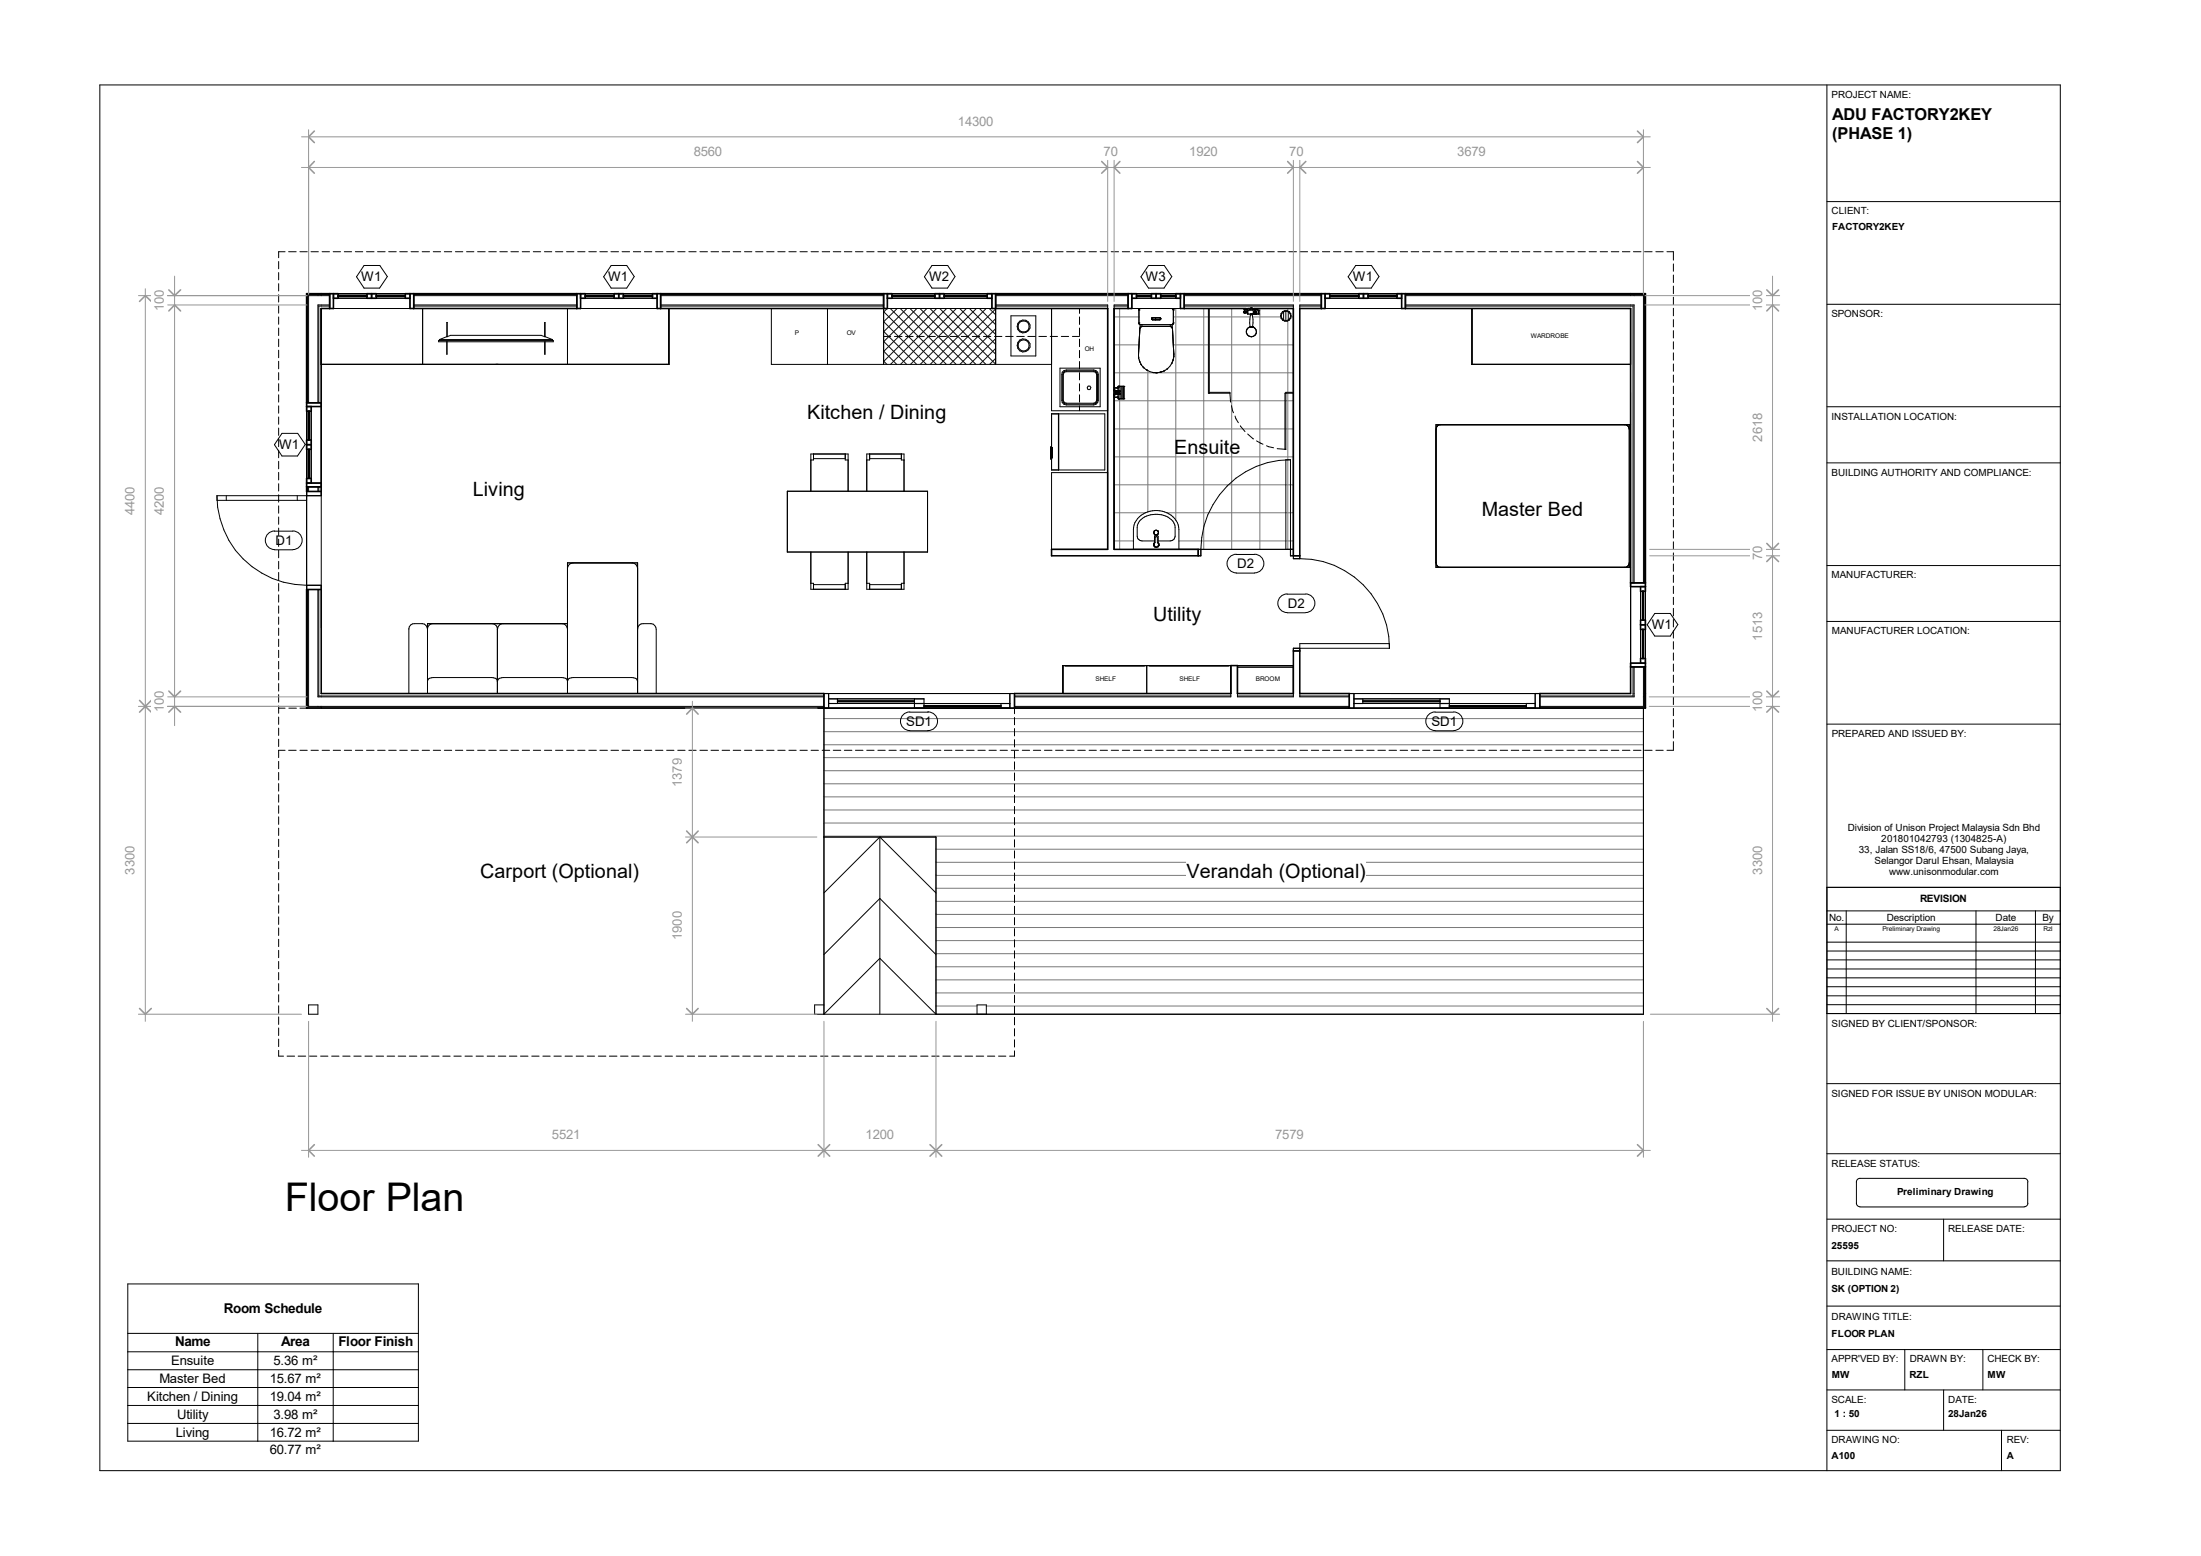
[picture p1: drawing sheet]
<svg xmlns="http://www.w3.org/2000/svg" width="420mm" height="297mm" viewBox="0 0 420 297" stroke-linecap="round" stroke-linejoin="round" font-family="sans-serif">
<g fill="none" stroke="#787878" stroke-width=".19">
<path d="M213.7 58.9v14.8M224.4 58.9v40.4M229.7 58.9v46M235 58.9v46M240.4 58.9v46M245.7 58.9v.5M212.6 60.5h4.7M212.6 65.8h4.7M212.6 71.2h18M212.6 76.5h32.6M213.7 76.1v28.8M219 70.7v27"/>
<path d="M223.9 60.5h6.7M223.9 65.8h6.7M230.8 60.5h7.7M230.8 65.8h16M230.8 71.2h16M239 60.5h5.4M245.4 76.5h1.4M245.7 61.2v13.7M245.7 75.1v29.8M246.3 60.5h.5M212.6 81.9h32.6M212.6 87.2h34.2"/>
<path d="M212.6 92.5h34.2M212.6 97.9h6M222.7 97.9h24.1M245.4 81.9h1.4M212.6 103.3h3.7M225 103.3h21.8M157.2 137.2h156.4M157.2 139.7h156.4M157.2 142.2h156.4M157.2 144.6h156.4M157.2 147.1h156.4M157.2 149.6h156.4"/>
<path d="M157.2 152.1h156.4M157.2 154.6h156.4M157.2 157.1h156.4M157.2 159.6h156.4M178.6 162.1h135M178.6 164.6h135M178.6 167.1h135M178.6 169.5h135M178.6 172h135M178.6 174.5h135M178.6 177h135M178.6 179.5h135"/>
<path d="M178.6 182h135M178.6 184.5h135M178.6 187h135M178.6 189.5h135M178.6 192h7.8M188.2 192h125.4"/>
</g>
<g fill="none" stroke="#0d0d0d" stroke-width=".19">
<path d="M168.6 59.5l10.1 10.1M169.3 58.9l-.7 .7M169.9 58.9l10.7 10.7M171.2 58.9l-2.6 2.5M171.8 58.9l10.7 10.7M173.1 58.9l-4.5 4.4M173.7 58.9l10.7 10.7M175 58.9l-6.4 6.3M175.6 58.9l10.6 10.7M176.9 58.9l-8.3 8.2M177.5 58.9l10.6 10.7M178.7 58.9l-10.1 10.1"/>
<path d="M179.3 58.9l10.7 10.6M180.6 58.9l-10.7 10.7M181.2 58.9l8.8 8.7M182.5 58.9l-10.7 10.7M183.1 58.9l6.9 6.8M184.4 58.9l-10.7 10.7M185 58.9l5 4.9M186.3 58.9l-10.7 10.7M186.9 58.9l3.1 3.1M188.2 58.9l-10.7 10.7M188.8 58.9l1.2 1.2M190 59l-10.6 10.6"/>
<path d="M168.6 68.9l.6 .7M168.6 67l2.5 2.6M168.6 65.2l4.4 4.4M168.6 63.2l6.3 6.4M168.6 61.4l8.2 8.2M190 60.8l-8.7 8.8M190 62.7l-6.8 6.9M190 64.6l-5 5M190 66.5l-3.1 3.1M190 68.4l-1.2 1.2"/>
</g>
<g fill="none" stroke="#000" stroke-width=".3">
<path d="M62.9 56v2.9M63.6 56.9h.9v-.9h-6v22.5h.9v-.9M63.6 56v2.9h-2.3v18.7h-2.8M64.5 56.6h5.5M64.5 56.4h5.5M70 56h1.8v.9h-1.8zM70.9 56v.9M71.8 56.6h5.5M71.8 56.4h5.5M78.2 56.9h-.9v-.9h34.4v.9h-.9M78.2 56v2.9h32.6v-2.9M79 56v2.9"/>
<path d="M110.1 56v2.9M111.7 56.6h5.5M111.7 56.4h5.5M117.2 56h1.8v.9h-1.8zM118.1 56v.9M119 56.6h5.5M119 56.4h5.5M125.4 56.9h-.9v-.9h45.7v.9h-.9M125.4 56v2.9h43.9v-2.9M126.1 56v2.9M168.6 56v2.9M170.2 56.6h8.2"/>
<path d="M170.2 56.4h8.2M178.4 56h1.8v.9h-1.8zM179.3 56v.9M180.2 56.6h8.2M180.2 56.4h8.2M189.3 56.9h-.9v-.9h28.5v.9h-.9M189.3 56v2.9h22.1v45.9M190 56v2.9M215.3 56v2.9M216 56v2.9h-3.4v46h16v1.2h-27.9v-1.2h10.7M216.9 56.6h2.8M216.9 56.4h2.8"/>
<path d="M219.7 56h1.8v.9h-1.8zM220.6 56v.9M221.5 56.6h2.9M221.5 56.4h2.9M225.3 56.9h-.9v-.9h29.3v.9h-.8M225.3 56v2.9h12.5M226 56v2.9M238.1 58.9h.3M252.1 56v2.9M252.9 56v2.9h-4.9v47.2h-1.2v-47.2h-7.6M253.7 56.6h5.6M253.7 56.4h5.6"/>
<path d="M259.3 56h1.8v.9h-1.8zM260.2 56v.9M261.1 56.6h5.5M261.1 56.4h5.5M267.5 56.9h-.9v-.9h47.4v56.9h-.9v-.9M267.5 56v2.9h43.6v53.1h2.9M268.2 56v2.9M58.5 76.9h2.8M58.8 78.5v5.5M59.1 78.5v5.5M58.5 84h.9v1.8h-.9zM58.5 92.2h2.8v1.6h-2.8v-2.5h.9v.9"/>
<path d="M58.5 92.9h2.8M58.5 84.9h.9M58.8 85.8v5.5M59.1 85.8v5.5M58.5 112.5h2.8v19.9h95.9v2.8h-98.7zM311.1 111.3h2.9M313.1 118.4h.9v1.7h-.9zM313.1 119.3h.9M313.4 112.9v5.5M313.6 112.9v5.5M193.6 132.4h41.3v-5.4h1.2v5.4h10.7v-8.2h1.2v8.2h9.5v2.8h-63.9zM311.1 127.3h2.9"/>
<path d="M313.1 126.6v-.9h.9v9.5h-20.2v-2.8h17.3v-5.8h2.9M313.4 120.1v5.6M313.6 120.1v5.6"/>
</g>
<g fill="none" stroke="#000" stroke-width=".19">
<path d="M53.2 49.9v1.4M53.2 52v1.4M53.2 54.1v1.4M53.2 56.3v1.4M53.2 58.4v1.4M54.4 48h-1.2v1.2M55.1 48h1.4M57.2 48h1.4M59.4 48h1.3M61.5 48h1.4M62.9 56.2h-4.2v20.7M62.9 58.4h-2.1v18.5"/>
<path d="M62.9 58.2h-2.2v18.7M62.9 56.4h-4v20.5M62.9 56h16.1M63.6 48h1.4M63.6 58.9v-2h14.6v2M64.5 56.4h5.5M64.5 56.6h5.5M65.7 48h1.4M67.8 48h1.4M69.9 48h1.5M71.8 56.4h5.5M71.8 56.6h5.5"/>
<path d="M72.1 48h1.4M74.2 48h1.4M76.3 48h1.4M78.4 48h1.4M79 56.2h31.1M79 58.4h31.1M79 58.2h31.1M79 56.4h31.1M80.6 48h1.4M80.6 58.9v10.7M82.7 48h1.4M84.8 48h1.4"/>
<path d="M86.9 48h1.4M89 48h1.4M91.1 48h1.5M93.3 48h1.4M95.4 48h1.4M97.5 48h1.4M99.7 48h1.3M101.8 48h1.4M103.9 48h1.4M106 48h1.4M108.1 48h1.4M108.3 58.9v10.7"/>
<path d="M110.1 56h16M110.2 48h1.4M110.8 58.9v-2h14.6v2M111.7 56.4h5.5M111.7 56.6h5.5M112.4 48h1.4M114.5 48h1.4M116.6 48h1.4M118.7 48h1.4M119 56.4h5.5M119 56.6h5.5M120.9 48h1.4"/>
<path d="M123 48h1.4M125.1 48h1.4M126.1 56.2h42.5M126.1 58.4h42.5M126.1 58.2h42.5M126.1 56.4h42.5M127.2 48h1.4M129.3 48h1.4M131.4 48h1.4M132.9 58.9h78.5M133.6 48h1.4M135.7 48h1.4"/>
<path d="M137.8 48h1.4M139.9 48h1.5M142.1 48h1.4M144.2 48h1.4M146.3 48h1.4M147.2 58.9v10.7h53.5M148.4 48h1.4M150.5 48h1.4M152.7 48h1.4M154.8 48h1.4M156.9 48h1.4M157.9 58.9v10.7"/>
<path d="M159 48h1.4M161.1 48h1.5M163.2 48h1.5M165.4 48h1.4M167.5 48h1.4M168.6 56h21.4M168.6 58.9v10.7M169.3 58.9v-2h20v2M169.6 48h1.4M170.2 56.4h8.2M170.2 56.6h8.2M171.7 48h1.4"/>
<path d="M173.9 48h1.4M176 48h1.4M178.1 48h1.4M180.2 56.4h8.2M180.2 56.6h8.2M180.2 48h1.5M182.3 48h1.5M184.4 48h1.5M186.6 48h1.4M188.7 48h1.4M190 56.2h25.3M190 58.4h21.4"/>
<path d="M190 58.2h21.4v20.2h-10.7v-19.5M190 56.4h25.3M190 58.9v10.7M190.8 48h1.4M193 48h1.4M195.1 48h1.4M197.2 48h1.4M199.3 48h1.4M201.4 48h1.5M203.5 48h1.5M205.7 48h1.4M206 58.9v.9"/>
<path d="M207.8 48h1.4M209.9 48h1.4M212 48h1.4M212.6 58.4h2.7M214.2 48h1.4M215.3 58.2h-2.7v46.6M215.3 56h10.7M215.3 58.9h30.8M216 58.9v-2h9.3v2M216.3 48h1.4M216.9 56v.4h2.8v-.4M216.9 56.9v-.3h2.8v.3"/>
<path d="M217.3 59.2h.1M217.4 59.1v2.7M217.4 59.1h-.1M217.4 59v.1M217.5 58.9l-.1 .1M217.5 58.9h.1M217.5 58.9v.1M217.6 58.9h-.1M217.6 58.9h.1M218.4 48h1.4M220.5 48h1.5M221.5 56v.4h2.9v-.4"/>
<path d="M221.5 56.9v-.3h2.9v.3M222.6 48h1.5M223.6 58.9h.1M223.6 58.9l.2 .1M223.7 58.9h.1M223.7 58.9l.1 .1M223.8 59h.1M223.9 59.1h.1M223.9 59l-.1 2.8M223.9 59v.1M223.9 59.2h.1M224.7 48h1.5"/>
<path d="M226 56.2h26.1M226 58.4h20.8M226 58.2h20.8v46.7h-30.5v-3.8a4.1 4.1 0 0 1 4.6-3.6 4 4 0 0 1 4.1 3.6v3.8M226 56.4h26.1M226.9 48h1.4M229 48h1.4M230.6 58.9v16.2h4.1M230.8 58.9v16.2M231.1 48h1.4M233.3 48h1.4M235.4 48h1.4M237.3 58.9h.1"/>
<path d="M237.3 58.9l.1 .1M237.4 59.4h.2M237.4 59.4l-.1 .2 .1 .1M237.4 59h.1M237.4 59.4h.1M237.4 59.7h.1M237.4 59h.6M237.4 59.7h.7M237.4 59v.4M237.5 48h1.4M237.6 59.6h.1M237.6 59.4v.2"/>
<path d="M237.7 59.7h.1M237.8 59.6h.1M237.8 59.4h.3M237.9 59.6h.1M237.9 59.4v.2M238 59v.4h-.6M238 59h.1M238.1 59.9h.1M238.1 59.2h.1M238.1 59.9h.6M238.1 59.2h1M238.1 59.2v.7"/>
<path d="M238.1 58.9l-.1 .1M238.4 58.9l.1 .1M238.5 59h.1M238.5 59h1.4M238.5 59v.2M238.5 58.9l.3-.2 .3 .2M238.5 59.9v.1M238.5 60l.1 .1M238.6 59.9v.2M238.7 59.9h.1M238.7 59.9l-.1 .1M238.8 59.9h.1"/>
<path d="M238.9 59.9h1.3M238.9 59.9l.1 .2M239 58.9h.1M239 58.9l.1 .1M239 59.9v.1M239 60v.1M239.1 59h.1M239.1 59v.2M239.1 59l.1 .9M239.2 59.9h.1M239.3 59.6l.3 .2 .1-.3-.3-.1-.1 .1v.2M239.5 59.8h.1"/>
<path d="M239.5 59.9h.1M239.6 59.4h.1M239.6 59.8h-.1M239.6 48h1.4M239.7 59.4v.1M239.7 59.6v.1M239.8 59.9h.1M239.9 59l-.1 .9M239.9 59.2h.3M239.9 59h.1M240 58.9l-.1 .1M240.2 59.2h.1"/>
<path d="M240.2 59.9h.1M240.2 59.2v.7M241.7 48h1.5M243.8 48h1.5M244.5 59.9l-.2 .4 .2 .4M244.5 59.9h-.1M244.7 59.5l-.2 .4M244.7 59.5l.5-.2 .8 .2M244.7 59.5h.1M244.9 59.5v1.6M244.9 59.5a.89 .89 0 0 0 0 1.6M245.4 59.4v1.8"/>
<path d="M245.4 59.4l.4 .1M245.4 59.4l-.5 .1M245.8 59.5v1.6M245.8 59.5a.89 .89 0 0 1 0 1.6M246 59.5h.1M246 48h1.4M246 59.5l.3 .4M246.3 59.9v.8M246.3 59.9h.1M248 58.4h4.1M248.1 48h1.4M250.2 48h1.4"/>
<path d="M252.1 58.2h-4.1v.7h20.2M252.1 56h16.1M252.3 48h1.4M252.9 58.9v-2h14.6v2M253.7 56.4h5.6M253.7 56.6h5.6M254.5 48h1.4M256.6 48h1.4M258.7 48h1.4M260.8 48h1.4M261.1 56.4h5.5M261.1 56.6h5.5"/>
<path d="M262.9 48h1.5M265 48h1.5M267.2 48h1.4M268.2 56.2h45.6v55.1M268.2 58.4h43.4v52.9M268.2 58.2h43.6v53.1M268.2 56.4h45.4v54.9M269.3 48h1.4M271.4 48h1.4M273.6 48h1.4M275.7 48h1.4M277.8 48h1.4"/>
<path d="M279.9 48h1.4M280.9 58.9h30.2v10.7h-30.2zM282 48h1.4M284.1 48h1.5M286.3 48h1.4M288.4 48h1.4M290.5 48h1.4M292.7 48h1.3M294.8 48h1.4M296.9 48h1.4M299 48h1.4M301.1 48h1.4"/>
<path d="M303.2 48h1.4M305.4 48h1.3M307.5 48h1.4M309.6 48h1.4M311.7 48h1.4M313.8 48h1.5M316 48h1.4M318.1 48h1.2v1.7M319.3 50.4v1.4M319.3 52.5v1.4M319.3 54.6v1.4M319.3 56.7v1.5"/>
<path d="M319.3 58.8v1.5M53.2 60.5v1.4M53.2 62.6v1.5M53.2 64.7v1.5M53.2 66.8v1.5M53.2 69v1.4M53.2 71.1v1.4M53.2 73.2v1.4M53.2 75.4v1.4M53.2 77.5v1.4M53.2 79.6v1.4M58.5 76.9v16"/>
<path d="M58.8 78.5v5.5M59.1 78.5v5.5M61.3 69.6h66.3v-10.7h-66.3v60.9M61.3 77.6h-1.9v14.6h1.9M83.7 65h21.9v.2h-21.9zM83.9 64.8v.2M83.9 64.8h21.5M85.3 64.3l-1.4 .5M85.3 64.3v-2.7v2.7M85.3 65.2v2.4v-2.4M85.3 64.3h.1M85.3 64.3l.7-.3h17.3l.6 .3"/>
<path d="M103.9 64.3v-2.7l.1 2.7M103.9 64.3h.1M103.9 65.2v2.4l.1-2.4M104 64.3l1.4 .5M105.4 64.8v.2M168.6 64.2h1.4M170.7 64.2h1.4M172.8 64.2h1.4M174.9 64.2h1.5M177 64.2h1.5M179.2 64.2h1.4M181.3 64.2h1.4"/>
<path d="M183.4 64.2h1.4M185.5 64.2h1.4M187.7 64.2h1.4M189.8 64.2h1.4M191.9 64.2h1.4M192.9 60.3h4.8v7.6h-4.8zM194 64.2h1.5M196.1 64.2h1.5M198.2 64.2h1.5M200.4 64.2h1.4M200.7 79h10.1v10.7h-10.1zM202 79v10.7"/>
<path d="M202.3 70.3h7.6v7.3h-7.6zM202.5 64.2h1.4M202.7 71l.3-.3 .5-.1h5.2l.4 .1 .4 .3 .1 .5v4.9l-.1 .4-.4 .4-.4 .1h-5.2l-.5-.1-.3-.4-.1-.4zM203 71.2l.5-.2h5.5l.3 .5-.1 5.2-.5 .3-5.5-.1-.3-.5zM203.1 70.9h5.9l.4 .6v4.9l-.1 .4-.6 .3h-5.2l-.4-.1-.3-.6v-4.9zM204.6 64.2h1.4M206 60.5v1.4M206 62.6v1.5M206 64.7v1.5M206 66.9v1.4M206 69v1.4M206 71.1v1.4"/>
<path d="M206 73.2v1.4M206 75.4v1.4M206 77.5v.9M207.6 73.7h.4l.2 .3-.1 .3-.3 .1-.3-.1v-.3zM212.6 75.4h.1M212.6 74.4h.1M212.6 74h.8M212.6 75.8h.8M212.6 74.4l.5 .2M212.6 74.4v1M212.9 75.2h.1M212.9 74.6h.1"/>
<path d="M212.9 75.2l-.3 .2M212.9 74.6v.6M212.9 75.2v-.6v.6M213.1 74.6v.1M213.1 74.6v.6M213.1 74.7h.1M213.1 74.7v.5h-.2M213.1 75.1h.1M213.1 74.7l.6 .1M213.2 75h.1M213.2 74.8h.1M213.2 74.8v.2"/>
<path d="M213.2 75l-.1 .1M213.2 74.7h.5M213.2 75.2h.5M213.2 75.1h.5M213.3 74h.1M213.3 74.9h.1M213.3 75.2h.1M213.3 74.7h.1M213.3 73.9h.1M213.4 76h.1M213.4 74h.1M213.4 73.7h.1"/>
<path d="M213.4 76.1h.1M213.4 74.6h.1M213.4 75.2h.1M213.4 73.7v1.1M213.4 75.1v1M213.4 73.7h1.1M213.4 76.1h1.1M213.4 74.6h.3M213.4 75.2h.3M213.5 73.7h.1M213.5 76.1h.1M213.5 74.6h.1"/>
<path d="M213.5 75.2h.1M213.5 74.6v.2M213.5 75.1v.1M213.6 75.2h.1M213.6 74.7h.1M213.6 74.6v.2M213.6 75.1v.1M213.7 74.6h.1M213.7 74.7h.1M213.7 75.2h.1M213.7 74.6v.6M213.7 74.7h-.5v.4h.5"/>
<path d="M213.7 73.7v2.4M213.9 73.7v2.4M214.1 73.7v2.4M214.3 73.7v2.4M214.5 73.7h.1M214.5 76.1h.1M214.5 73.7v2.4M217.3 68.3v.1M217.3 68.3l.2 .7M217.3 68v.4M217.3 68v.3M217.3 61.6h.1"/>
<path d="M217.4 68.7l.1 .3M217.4 61.8l.1 .1M217.4 61.8h.1M217.5 69v.1M217.5 69l.3 .6M217.5 69l.1 .2M217.5 61.9l.1 .1M217.5 61.9h.1M217.5 62.7l-.2 5.6M217.6 62.6l-.1 .1M217.6 62.6l.2-.3h5.6l.3 .3M217.6 62h6.1"/>
<path d="M217.6 62l-.1 .7M217.6 62h.1M217.7 69.5l.1 .2M217.7 69.5l.1 .1M217.8 69.6h.1M217.8 69.6l.4 .5M217.8 62.4l.2-.1-.4 .3M217.9 62v.4M218 69.9l.3 .3M218.1 70l.1 .1M218.2 70.1l.2 .2M218.2 70.1l.5 .5"/>
<path d="M218.7 70.5v.1M218.7 70.6h.1M218.7 70.6l.3 .1M218.7 70.6l1.3 .5M218.7 70.6l.2 .1M219.8 60.7v.2M219.8 60.9l.1 .1M219.9 60.7h.1M219.9 60.7h1.6M219.9 60.7h-.1M219.9 61h.1M219.9 71.1h.1"/>
<path d="M220 71.1h.1M220 71.1h.7M220 71.1l.8 .1M220.4 71.1l.4 .1M220.5 71.1l.3 .1M220.5 60.7v.3M220.9 71.1l-.1 .1M221.3 60.7h.2M221.4 61h.1M221.4 71l-.1 .1M221.4 71l-.6 .2M221.5 60.7l-.2 .3h-1.4"/>
<path d="M221.7 71h-.3M221.7 71l-.4 .1M221.9 70.9l-.5 .1M222 70.8h.1M222.1 70.8l-.7 .2M222.2 70.7l-.1 .1M222.3 70.7l-.2 .1M222.7 70.4h.1M222.7 70.4l-.6 .4M223.3 62.3l.3 .2M223.3 62l.1 .4M223.6 62h.1"/>
<path d="M223.6 62.5h.1M223.6 69.3l-.9 1.1M223.6 69.3l-.1 .2M223.6 69.3h.1M223.6 62.5l.1 .2M223.6 69.3v.1M223.7 61.9h.1M223.7 61.9l-.1 .1M223.7 61.9v.1M223.7 62v.7M223.7 62.7l.3 5.3M223.7 69v.2"/>
<path d="M223.8 61.8v.1M223.9 68.7l-.2 .3M223.9 68.7l-.3 .6M223.9 61.6h.1M223.9 68.5v.2M223.9 61.8h-.1M223.9 68.6v.1M224 68l-.1 .2M224 68l-.1 .7M224 68l-.1 .4M230.8 74.9h3.9v.2M234.7 75.1l.1 1.7"/>
<path d="M235 77.4l.4 1.4M235.7 79.4l.6 1.3M238.5 62.4h.1M238.5 62.4a.98 .98 0 0 0-.6 1.2M238.5 62.4l-.3 .2M238.6 62.4h.1M238.6 60.1h.1M238.6 60.1l-.1 1.5v.8M238.6 60l.4 .1M239 60.1h-.1M239 60.1l.1 .8-.1 1.5M239 62.4h.1"/>
<path d="M239 62.4h-.4M239 62.4a.96 .96 0 0 1 .7 1.3 .96 .96 0 0 1-1.4 .5 .96 .96 0 0 1-.3-1.4M239 62.4a.94 .94 0 0 1 .5 1.5 .94 .94 0 0 1-1.6-.3M244.4 60.7h.1M244.5 60.7l.2 .4M244.7 61.1l.5 .2h.4l.4-.2M244.7 61v.1M244.7 61.1h.1M244.9 61.1l.5 .1M245.8 61.1l-.4 .1M246 61.1h.1M246 61v.1"/>
<path d="M246.3 60.7l-.3 .4M246.3 60.7h.1M246.8 74.9h-1.4v10.9M246.8 75.1h-1.6v10.7h.2M311.1 74.9v57.5h-53.6M319.3 61v1.4M319.3 63.1v1.4M319.3 65.2v1.4M319.3 67.4v1.3M319.3 69.5v1.4M319.3 71.6v1.4M319.3 73.7v1.4"/>
<path d="M319.3 75.8v1.5M319.3 77.9v1.5M41.4 94.6h19.9M41.4 94.6a17.1 17.1 0 0 0 17.1 17.1h2.8M41.4 94.6v.9h17.1M43.2 94.6v.9M53.2 81.7v1.4M53.2 83.8v1.5M53.2 85.9v1.5M53.2 88.1v1.4M53.2 90.2v1.4M53.2 92.3v1.4"/>
<path d="M53.2 94.4v1.4M53.2 96.6v1.4M53.2 98.7v1.4M56.7 94.6v.9M58.5 93.8v18.7M58.7 92.9v.9M58.8 85.8v5.5M58.9 92.9v.9M59.1 85.8v5.5M60.7 92.9v.9M60.8 92.9v.9M150.2 93.8h26.8v11.6h-26.8z"/>
<path d="M154.7 93.8v-7.1h7.1v7.1M155.2 86.7v1.1h-.5M155.2 87.5h6.1M161.3 86.7v1.1h.5M165.4 93.8v-7.1h7.1v7.1M165.9 86.7v1.1h-.5M165.9 87.5h6.1M172 86.7v1.1h.5M200.6 85.7h.1M200.6 85.6h.1M200.6 86.2h.1M200.6 86.1h.1"/>
<path d="M200.6 86.7h.1M200.6 86.6h.1M200.6 87.3h.1M200.6 87.2h.1M200.6 85.8h.1M200.6 85.5h.1M200.6 85.4h.1M200.6 86.3h.1M200.6 86h.1M200.6 85.9h.1M200.6 86.8h.1M200.6 86.5h.1"/>
<path d="M200.6 87.4h.1M200.6 87.1h.1M200.6 87h.1M200.7 90.2h10.7v14.7h-10.7zM200.7 85.2v2.5M236.7 81.3l.9 1.1M238.1 82.8l1.1 1M239.8 84.2l1.2 .6M241.7 85.1l1.3 .4M243.7 85.6l1.7 .2M246.3 87.8a17.2 17.2 0 0 0-17.1 18.3h-.6M246.3 87.8v18.3h.5"/>
<path d="M246.3 87.8h-.9v17.1M274.7 81.1l-.4 .2-.3 .7M310.2 81.1l.4 .2 .3 .7M310.9 81.1v27.2M311.1 81.1h-37.1v27.2h37.1M319.3 80.1v1.4M319.3 82.2v1.4M319.3 84.3v1.4M319.3 86.4v1.4M319.3 88.6v1.4M319.3 90.7v1.4M319.3 92.8v1.4"/>
<path d="M319.3 94.9v1.5M319.3 97v1.5M319.3 99.1v1.5M53.2 100.8v1.4M53.2 102.9v1.4M53.2 105v1.5M53.2 107.1v1.5M53.2 109.3v1.4M53.2 111.4v1.4M53.2 113.5v1.4M53.2 115.7v1.4M53.2 117.8v1.4"/>
<path d="M53.2 119.9v1.4M58.7 112.5v22.5h98.5M58.9 112.5v22.3h98.3M60.7 112.5v20.5h96.5M60.8 112.5v20.3h96.4M82.6 119a1.01 1.01 0 0 0-1 1M93.9 119a1.01 1.01 0 0 1 1 1.1M96 119a1.08 1.08 0 0 0-1.1 1.1M107.3 119a1.09 1.09 0 0 1 1 1.1M108.3 119h-26.7v13.4M109.3 107.4a1.09 1.09 0 0 0-1 1M120.7 107.4a1.09 1.09 0 0 1 1 1.1"/>
<path d="M154.7 111.3h.5v1.2M154.7 105.4v7.1h7.1v-7.1M155.2 111.6h6.1M161.8 111.3h-.5v1.2M165.4 111.3h.5v1.2M165.4 105.4v7.1h7.1v-7.1M165.9 111.6h6.1M172.5 111.3h-.5v1.2M220.1 104.1l.1 .1M220.2 101.6a.44 .44 0 0 1 .4-.4 .44 .44 0 0 1 .5 .4M220.2 101.6l.1 .3 .3 .2M220.2 101.6l.1 .4 .3 .1 .3-.1 .2-.4"/>
<path d="M220.2 101.6l.1-.3 .3-.1 .3 .1 .2 .3M220.2 104v.1M220.2 104.1h.1M220.2 104l.1 .2M220.3 103.8l-.1 .1M220.3 103.7l-.1 .3M220.3 103.3l-2.6-.1a.89 .89 0 0 1-.7-.8 3.4 3.4 0 0 1 .4-2.9 4.5 4.5 0 0 1 6.4 0 3.4 3.4 0 0 1 .4 2.9v.1a.87 .87 0 0 1-.9 .8h-2.3M220.3 103.6a.49 .49 0 0 0 .1 .8M220.3 103.7v-1.3l.1-.2 .2-.1 .4 .3v1.3M220.3 104.4h.1M220.4 104.4h.5M220.6 104.5h.1"/>
<path d="M221 104.4h-.1M221 103.6l.2 .3-.3 .5M221 103.7l-.1-.2v-.9l-.3-.2-.2 .2v.9l-.3 .3M221 103.7l.1 .3M221.1 104.1h.1M221.1 101.6l-.1 .3-.3 .2M221.1 103.8v.1M221.1 104v.1M221.1 104a.47 .47 0 0 1-.7 .4l-.2-.3M221.1 103.7v.1M221.1 104.1v.1M246.8 106.6h1.2"/>
<path d="M248 106.1v.5M248 106.6a17.1 17.1 0 0 1 17.1 17.1M274 107.4l.3 .6 .4 .3M310.9 107.4l-.3 .6-.4 .3M311.1 112h2v14.6h-2M313.4 112.9v5.5M313.6 112.9v5.5M314 111.3v16M319.3 101.3v1.4M319.3 103.4v1.4M319.3 105.5v1.4M319.3 107.7v1.4"/>
<path d="M319.3 109.8v1.4M319.3 111.9v1.4M319.3 114v1.4M319.3 116.1v1.5M319.3 118.2v1.5M53.2 135.2h1.2M53.2 122v1.4M53.2 124.1v1.4M53.2 126.2v1.5M53.2 128.4v1.4M53.2 130.5v1.4M53.2 132.6v1.4"/>
<path d="M53.2 134.7v1.4M53.2 136.9v1.4M53.2 139v1.4M55.1 135.2h1.5M57.2 135.2h1.3M81.6 120.1a1.09 1.09 0 0 0-1-1.1h-1.5a1.01 1.01 0 0 0-1.1 1v12.4h-16.7M81.6 129.9a.81 .81 0 0 1 1-.6h11.3a1.02 1.02 0 0 1 1 .6l.1-.1a1.11 1.11 0 0 1 1-.5h11.2a.93 .93 0 0 1 1 .6M94.9 120.1v12.3M95 130h-.1M108.3 132.4v-25h13.4v25M108.3 129.9a.81 .81 0 0 1 1-.6h11.3a1.02 1.02 0 0 1 1 .6M121.6 130h.1"/>
<path d="M121.7 120a1.01 1.01 0 0 1 1-1h1.5a1.09 1.09 0 0 1 1 1.1v12.3h30.4M155.6 135.2h158v58.4h-158.2v-1.8h1.8M157.2 132.4h36.4M157.2 135.2v58.4l10.7-10.7 10.7 10.7v-33.8h-21.4M158.1 132.4v1h18.2M158.1 134.3v.9M159.8 134.3h14.7M159.8 133.8h14.7M159.8 133.9h14.7M176.3 134.8h14.7M176.3 134.7h14.7M192.7 132.4v1.9h-16.4"/>
<path d="M193.6 135h63.9M193.6 132.8h41.3M193.6 134.8h63.9M193.6 135.2v1M193.6 136.9v1.4M193.6 139.1v1.4M218.8 127v5.4M234.9 132.4h-32.1v-5.4h32.1v6h-41.3M236.1 132.8h10.7M236.1 127h10.7v6h-10.7zM236.1 132.4h10.7M236.1 127.3h10.7"/>
<path d="M248 132.8h9.5M248 132.4v.6h9.5M258.4 132.4v1h18.2M260.1 133.8h14.7M260.1 133.9h14.7M265.1 123.7v-.8h-17.1v1.3M265.1 123.7h-18.3v.5M274.8 134.3h-16.4v.9M276.6 134.8h14.7M276.6 134.3h14.7M276.6 134.7h14.7M292.9 132.4v1.9"/>
<path d="M311.6 127.3v5.5h-17.8M311.8 127.3v5.7h-18M313.4 120.1v5.6M313.6 127.3v7.5h-19.8M313.6 120.1v5.6M313.8 127.3v7.7h-20M319.3 120.4v1.4M319.3 122.5v1.4M319.3 124.6v1.4M319.3 126.7v1.4M319.3 128.9v1.4M319.3 131v1.4"/>
<path d="M319.3 133.1v1.4M319.3 135.2v1.4M319.3 137.3v1.5M319.3 139.4v1.5M53.2 141.1v1.4M53.2 145.3v1.4M53.2 147.4v1.5M53.2 149.6v1.4M53.2 151.7v1.4M53.2 153.8v1.4M53.2 155.9v1.5M53.2 158.1v1.4"/>
<path d="M54.4 143.2h-1.2v1.4M55.1 143.2h1.4M57.2 143.2h1.4M59.4 143.2h1.3M61.5 143.2h1.4M63.6 143.2h1.4M65.7 143.2h1.4M67.8 143.2h1.4M69.9 143.2h1.5M72.1 143.2h1.4M74.2 143.2h1.4M76.3 143.2h1.4"/>
<path d="M78.4 143.2h1.4M80.6 143.2h1.4M82.7 143.2h1.4M84.8 143.2h1.4M86.9 143.2h1.4M89 143.2h1.4M91.1 143.2h1.5M93.3 143.2h1.4M95.4 143.2h1.4M97.5 143.2h1.4M99.7 143.2h1.3M101.8 143.2h1.4"/>
<path d="M103.9 143.2h1.4M106 143.2h1.4M108.1 143.2h1.4M110.2 143.2h1.4M112.4 143.2h1.4M114.5 143.2h1.4M116.6 143.2h1.4M118.7 143.2h1.4M120.9 143.2h1.4M123 143.2h1.4M125.1 143.2h1.4M127.2 143.2h1.4"/>
<path d="M129.3 143.2h1.4M131.4 143.2h1.4M133.6 143.2h1.4M135.7 143.2h1.4M137.8 143.2h1.4M139.9 143.2h1.5M142.1 143.2h1.4M144.2 143.2h1.4M146.3 143.2h1.4M148.4 143.2h1.4M150.5 143.2h1.4M152.7 143.2h1.4"/>
<path d="M154.8 143.2h1.4M156.9 143.2h1.4M159 143.2h1.4M161.1 143.2h1.5M163.2 143.2h1.5M165.4 143.2h1.4M167.5 143.2h1.4M167.9 159.8v33.8M167.9 159.8l10.7 10.6M167.9 159.8l-10.7 10.6M169.6 143.2h1.4M171.7 143.2h1.4"/>
<path d="M173.9 143.2h1.4M176 143.2h1.4M178.1 143.2h1.4M180.2 143.2h1.5M182.3 143.2h1.5M184.4 143.2h1.5M186.6 143.2h1.4M188.7 143.2h1.4M190.8 143.2h1.4M193 143.2h1.4M193.6 141.2v1.4M193.6 143.3v1.4"/>
<path d="M193.6 145.4v1.5M193.6 147.5v1.5M193.6 149.6v1.5M193.6 151.8v1.4M193.6 153.9v1.4M193.6 156v1.4M193.6 158.2v1.4M195.1 143.2h1.4M197.2 143.2h1.4M199.3 143.2h1.4M201.4 143.2h1.5M203.5 143.2h1.5"/>
<path d="M205.7 143.2h1.4M207.8 143.2h1.4M209.9 143.2h1.4M212 143.2h1.4M214.2 143.2h1.4M216.3 143.2h1.4M218.4 143.2h1.4M220.5 143.2h1.5M222.6 143.2h1.5M224.7 143.2h1.5M226.9 143.2h1.4M229 143.2h1.4"/>
<path d="M231.1 143.2h1.4M233.3 143.2h1.4M235.4 143.2h1.4M237.5 143.2h1.4M239.6 143.2h1.4M241.7 143.2h1.5M243.8 143.2h1.5M246 143.2h1.4M248.1 143.2h1.4M250.2 143.2h1.4M252.3 143.2h1.4M254.5 143.2h1.4"/>
<path d="M256.6 143.2h1.4M258.7 143.2h1.4M260.8 143.2h1.4M262.9 143.2h1.5M265 143.2h1.5M267.2 143.2h1.4M269.3 143.2h1.4M271.4 143.2h1.4M273.6 143.2h1.4M275.7 143.2h1.4M277.8 143.2h1.4M279.9 143.2h1.4"/>
<path d="M282 143.2h1.4M284.1 143.2h1.5M286.3 143.2h1.4M288.4 143.2h1.4M290.5 143.2h1.4M292.7 143.2h1.3M294.8 143.2h1.4M296.9 143.2h1.4M299 143.2h1.4M301.1 143.2h1.4M303.2 143.2h1.4M305.4 143.2h1.3"/>
<path d="M307.5 143.2h1.4M309.6 143.2h1.4M311.7 143.2h1.4M313.8 143.2h1.5M316 143.2h1.4M319.3 141.6v1.6h-1.2M53.2 160.2v1.4M53.2 162.3v1.4M53.2 164.4v1.4M53.2 166.5v1.4M53.2 168.7v1.4M53.2 170.8v1.4"/>
<path d="M53.2 172.9v1.4M53.2 175v1.4M53.2 177.1v1.5M53.2 179.3v1.4M193.6 160.3v1.4M193.6 162.4v1.4M193.6 164.5v1.4M193.6 166.6v1.5M193.6 168.7v1.5M193.6 170.9v1.4M193.6 173v1.4M193.6 175.1v1.4"/>
<path d="M193.6 177.2v1.4M193.6 179.4v1.4M53.2 181.4v1.4M53.2 183.5v1.4M53.2 185.6v1.4M53.2 187.7v1.4M53.2 189.9v1.4M53.2 192v1.4M53.2 194.1v1.4M53.2 196.2v1.5M53.2 198.3v1.5M58.9 191.8h1.8v1.8h-1.8z"/>
<path d="M157.2 182.2l10.7-10.7 10.7 10.7M186.4 193.6v-1.8h1.8v1.8M193.6 181.5v1.4M193.6 183.6v1.4M193.6 185.7v1.4M193.6 187.8v1.5M193.6 189.9v1.5M193.6 192.1v1.4M193.6 194.2v1.4M193.6 196.3v1.4M193.6 198.5v1.4M53.2 200.5v1.1h.9"/>
<path d="M54.8 201.6h1.4M56.9 201.6h1.4M59.1 201.6h1.4M61.2 201.6h1.4M63.3 201.6h1.4M65.4 201.6h1.4M67.5 201.6h1.4M69.6 201.6h1.4M71.8 201.6h1.4M73.9 201.6h1.4M76 201.6h1.4M78.1 201.6h1.4"/>
<path d="M80.3 201.6h1.4M82.4 201.6h1.4M84.5 201.6h1.4M86.6 201.6h1.4M88.7 201.6h1.4M90.8 201.6h1.4M93 201.6h1.4M95.1 201.6h1.4M97.2 201.6h1.4M99.3 201.6h1.5M101.5 201.6h1.4M103.6 201.6h1.4"/>
<path d="M105.7 201.6h1.4M107.8 201.6h1.4M109.9 201.6h1.4M112.1 201.6h1.4M114.2 201.6h1.4M116.3 201.6h1.4M118.4 201.6h1.4M120.5 201.6h1.5M122.7 201.6h1.4M124.8 201.6h1.4M126.9 201.6h1.4M129 201.6h1.4"/>
<path d="M131.1 201.6h1.4M133.3 201.6h1.4M135.4 201.6h1.4M137.5 201.6h1.4M139.6 201.6h1.5M141.7 201.6h1.5M143.8 201.6h1.5M146 201.6h1.4M148.1 201.6h1.4M150.2 201.6h1.4M152.4 201.6h1.4M154.5 201.6h1.4"/>
<path d="M156.6 201.6h1.4M158.7 201.6h1.4M160.8 201.6h1.5M162.9 201.6h1.5M165.1 201.6h1.4M167.2 201.6h1.4M169.3 201.6h1.4M171.4 201.6h1.4M173.6 201.6h1.4M175.7 201.6h1.4M177.8 201.6h1.4M179.9 201.6h1.5"/>
<path d="M182 201.6h1.5M184.1 201.6h1.5M186.3 201.6h1.4M188.4 201.6h1.4M190.5 201.6h1.4M193.6 200.6v1h-.9"/>
<circle cx="195.3" cy="62.3" r="1.07"/>
<circle cx="195.3" cy="65.9" r="1.06"/>
<circle cx="195.3" cy="62.3" r="1.25"/>
<circle cx="195.3" cy="65.9" r="1.26"/>
</g>
<g fill="none" stroke="#000" stroke-width=".21">
<path d="M58.5 93.8h2.8v.8h-2.8zM58.5 111.7h2.8v.8h-2.8zM228.6 104.9h.6v1.2h-.6zM246.3 104.9h.5v1.7h1.2v-.5h-1.7zM157.2 132.4h.9v2.8h-.9zM158.1 133.4h1.7v.9h-1.7M159.8 133.9h14.7M159.8 133.8h14.7M174.5 133.4h1.8v1.8h-1.8zM174.5 134.3h1.8M176.3 134.8h14.7M176.3 134.7h14.7"/>
<path d="M192.7 134.3h-1.7v.9h2.6v-2.8h-.9v2.8M246.8 123.7h1.2v.5h-1.2zM257.5 132.4h.9v2.8h-.9zM258.4 133.4h1.7v.9h-1.7M260.1 133.9h14.7M260.1 133.8h14.7M274.8 133.4h1.8v1.8h-1.8zM274.8 134.3h1.8M276.6 134.8h14.7M276.6 134.7h14.7M292.9 134.3h-1.6v.9h2.5v-2.8h-.9v2.8"/>
</g>
<path d="M57.5 26.1h257.4M58.9 24.8v31.3M313.6 24.8v31.3" fill="none" stroke="#979797" stroke-width=".19"/>
<path d="M60 25l-1.1 1.1 1.1 1.1M312.5 25l1.1 1.1-1.1 1.1" fill="none" stroke="#979797" stroke-width=".3"/>
<path d="M182.8 21.8h6.8v2.8h-6.8z" fill="#fff"/>
<path d="M57.5 32h257.4M58.9 30.6v25.5M211.4 30.6v26.9M212.6 30.6v26.9M246.8 30.6v26.9M248 30.6v26.9M313.6 30.6v25.5" fill="none" stroke="#979797" stroke-width=".19"/>
<path d="M60 30.8l-1.1 1.2 1.1 1.1M210.2 30.8l1.2 1.2-1.2 1.1M213.7 30.8l-1.1 1.2 1.1 1.1M245.7 30.8l1.1 1.2-1.1 1.1M249.2 30.8l-1.2 1.2 1.2 1.1M312.5 30.8l1.1 1.2-1.1 1.1" fill="none" stroke="#979797" stroke-width=".3"/>
<g fill="#fff">
<path d="M132.4 27.6h5.4v2.8h-5.4z"/>
<path d="M210.6 27.6h2.7v2.8h-2.7z"/>
<path d="M226.9 27.6h5.5v2.8h-5.5z"/>
<path d="M246 27.6h2.8v2.8h-2.8z"/>
<path d="M278.1 27.6h5.4v2.8h-5.4z"/>
</g>
<path d="M26.4 56.4h32.2M27.7 55.1v139.8M26.4 134.8h32.2M26.4 193.6h31.1" fill="none" stroke="#979797" stroke-width=".19"/>
<path d="M26.6 57.5l1.1-1.1 1.2 1.1M26.6 133.7l2.3 2.2M28.9 133.7l-2.3 2.2M26.6 192.5l1.1 1.1 1.2-1.1" fill="none" stroke="#979797" stroke-width=".3"/>
<g fill="#fff">
<path d="M23.4 92.9h2.9v5.5h-2.9z"/>
<path d="M23.4 161.5h2.9v5.5h-2.9z"/>
</g>
<path d="M32 58.2h26.6M32 56.4h26.6M33.3 52.7v85.8M32 134.8h26.6M32 133h26.6" fill="none" stroke="#979797" stroke-width=".19"/>
<path d="M32.2 59.4l1.1-1.2 1.2 1.2M32.2 55.3l1.1 1.1 1.2-1.1M32.2 135.9l1.1-1.1 1.2 1.1M32.2 131.9l1.1 1.1 1.2-1.1" fill="none" stroke="#979797" stroke-width=".3"/>
<g fill="#fff">
<path d="M29 55.2h2.9v4.2h-2.9z"/>
<path d="M29 92.9h2.9v5.5h-2.9z"/>
<path d="M29 131.8h2.9v4.2h-2.9z"/>
</g>
<path d="M313.9 58.2h25.7M313.9 56.4h25.7M338.2 52.7v142.2M314.8 106.1h24.8M314.8 104.9h24.8M314.7 134.8h24.9M314.7 133h24.9M314.9 193.6h24.7" fill="none" stroke="#979797" stroke-width=".19"/>
<path d="M337.1 59.4l1.1-1.2 1.2 1.2M337.1 55.3l1.1 1.1 1.2-1.1M337.1 107.2l1.1-1.1 1.2 1.1M337.1 103.7l1.1 1.2 1.2-1.2M337.1 135.9l1.1-1.1 1.2 1.1M337.1 131.9l1.1 1.1 1.2-1.1M337.1 192.5l1.1 1.1 1.2-1.1" fill="none" stroke="#979797" stroke-width=".3"/>
<g fill="#fff">
<path d="M333.9 55.2h2.9v4.2h-2.9z"/>
<path d="M333.9 78.8h2.9v5.5h-2.9z"/>
<path d="M333.9 104.1h2.9v2.8h-2.9z"/>
<path d="M333.9 116.8h2.9v5.5h-2.9z"/>
<path d="M333.9 131.8h2.9v4.2h-2.9z"/>
<path d="M333.9 161.5h2.9v5.5h-2.9z"/>
<path d="M207 65.9h1.7v1.4h-1.7z"/>
<path d="M161.6 62.9h1.7v1.4h-1.7z"/>
<path d="M151.7 62.8h.8v1.4h-.8z"/>
</g>
<path d="M58.9 194.9v26M157.2 194.9v26M178.6 194.9v26M313.6 194.9v26M57.5 219.6h257.4" fill="none" stroke="#979797" stroke-width=".19"/>
<path d="M60 218.5l-1.1 1.1 1.1 1.1M156.1 218.5l2.2 2.2M158.3 218.5l-2.2 2.2M177.5 218.5l1.1 1.1M178.6 219.6l1.1 1.1M178.6 219.6l-1.1 1.1M179.7 218.5l-1.1 1.1M312.5 218.5l1.1 1.1-1.1 1.1" fill="none" stroke="#979797" stroke-width=".3"/>
<g fill="#fff">
<path d="M105.3 215.2h5.4v2.8h-5.4z"/>
<path d="M165.2 215.2h5.4v2.8h-5.4z"/>
<path d="M243.3 215.2h5.5v2.8h-5.5z"/>
</g>
<path d="M130.8 135.2h25.1M132.1 133.9v61M130.8 159.8h25.1M130.8 193.6h25.1" fill="none" stroke="#979797" stroke-width=".19"/>
<path d="M131 136.3l1.1-1.1 1.1 1.1M131 158.6l1.1 1.2M132.1 159.8l1.1 1.1M132.1 159.8l-1.1 1.1M133.2 158.6l-1.1 1.2M131 192.5l1.1 1.1 1.1-1.1" fill="none" stroke="#979797" stroke-width=".3"/>
<g fill="#fff">
<path d="M127.8 173.9h2.9v5.6h-2.9z"/>
<path d="M127.8 144.7h2.9v5.5h-2.9z"/>
<path d="M209 128.8h4v1.4h-4z"/>
<path d="M225 128.8h4v1.4h-4z"/>
<path d="M239.6 128.8h4.7v1.4h-4.7z"/>
<path d="M292.1 63.3h7.3v1.4h-7.3z"/>
</g>
<g fill="none" stroke="#000" stroke-width=".19">
<path d="M69.5 50.7h3l1.4 2.1-1.5 2.2h-2.9l-1.5-2.2zM116.6 50.7h3l1.4 2.1-1.4 2.2h-3l-1.4-2.2zM177.8 50.7h3l1.4 2.1-1.4 2.2h-3l-1.4-2.2zM219.2 50.7h3l1.4 2.1-1.5 2.2h-2.9l-1.5-2.2zM258.7 50.7h3l1.4 2.1-1.4 2.2h-3l-1.4-2.2zM53.8 82.7h3l1.5 2.1-1.5 2.2h-3l-1.4-2.1zM52.4 104.9h3.5M52.4 101.4h3.5M52.4 101.3a1.78 1.78 0 0 0-1.8 1.8 1.78 1.78 0 0 0 1.8 1.8M55.9 101.3a1.78 1.78 0 0 1 1.8 1.8 1.78 1.78 0 0 1-1.8 1.8M235.9 109.4h3.5M235.9 109.3a1.78 1.78 0 0 1-1.8-1.7 1.78 1.78 0 0 1 1.8-1.8h3.5a1.78 1.78 0 0 1 1.8 1.8 1.78 1.78 0 0 1-1.8 1.7"/>
<path d="M245.6 113.4a1.78 1.78 0 0 0-1.8 1.7 1.78 1.78 0 0 0 1.8 1.8M245.6 117h3.5M245.6 113.4h3.5M249.1 113.4a1.78 1.78 0 0 1 1.8 1.7 1.78 1.78 0 0 1-1.8 1.8M315.8 117.1h2.9l1.5 2.1-1.5 2.2h-2.9l-1.5-2.1zM173.6 139.4a1.76 1.76 0 0 1-1.8-1.7 1.76 1.76 0 0 1 1.8-1.8h3.5a1.78 1.78 0 0 1 1.8 1.8 1.78 1.78 0 0 1-1.8 1.7M173.6 139.5h3.5M273.9 139.5h3.4M277.3 135.9h-3.4a1.78 1.78 0 0 0-1.8 1.8 1.78 1.78 0 0 0 1.8 1.7M277.4 135.9a1.78 1.78 0 0 1 1.7 1.8 1.78 1.78 0 0 1-1.7 1.7"/>
</g>
<g fill="#fff">
<path d="M226.4 164.2h34.2v4.2h-34.2z"/>
<path d="M91.7 164.2h30.3v4.2h-30.3z"/>
</g>
<g fill="none" stroke="#000" stroke-width=".19">
<path d="M19 16.2h374.1v264.5h-374.1zM348.6 16.2v264.5M348.6 38.5h44.5M348.6 58.1h44.5M348.6 77.6h44.5M348.6 88.3h44.5M348.6 107.9h44.5M348.6 118.6h44.5M348.6 138.2h44.5M348.6 169.4h44.5M348.6 193.5h44.5M348.6 206.8h44.5"/>
<path d="M348.6 220.2h44.5M348.6 232.7h44.5M354.2 229.7a.68 .68 0 0 0 .7 .6M354.9 230.4h31.3M370.9 232.7v8M386.9 225.6v4.1M387 225.6a.69 .69 0 0 0-.8-.7h-31.3a.68 .68 0 0 0-.7 .7v4.1M387 229.7a.69 .69 0 0 1-.8 .6M348.6 240.7h44.5M348.6 257.6h44.5M348.6 249.3h44.5M363.5 257.6v7.7"/>
<path d="M378.4 257.6v7.7M348.6 273h44.5M348.6 265.3h44.5M370.9 265.3v7.7M381.9 273v7.7"/>
</g>
<g fill="#fff">
<path d="M349.5 241.7h15.4v2.1h-15.4z"/>
<path d="M382.9 273.7h4.4v2.1h-4.4z"/>
<path d="M349.5 273.7h13.1v2.1h-13.1z"/>
<path d="M349.5 233.5h12.6v2.1h-12.6z"/>
<path d="M352.6 156.9h36.7v2.1h-36.7z"/>
<path d="M359 159h21.3v2.1h-21.3z"/>
<path d="M380.3 159h.7v2.1h-.7z"/>
<path d="M381 159h1.9v2.1h-1.9z"/>
<path d="M354.7 161.1h32.5v2.2h-32.5z"/>
<path d="M357.7 163.3h26.5v2.1h-26.5z"/>
<path d="M360.4 165.4h21v2.1h-21z"/>
<path d="M371.8 233.5h14.6v2.1h-14.6z"/>
<path d="M349.5 221h17v2.1h-17z"/>
<path d="M349.5 207.6h39.2v2.2h-39.2z"/>
<path d="M349.5 194.3h27.8v2.1h-27.8z"/>
<path d="M349.5 139h25.8v2.1h-25.8z"/>
<path d="M349.5 119.4h26.4v2.1h-26.4z"/>
<path d="M349.5 108.7h16.3v2.1h-16.3z"/>
<path d="M349.5 89.2h38.2v2.1h-38.2z"/>
<path d="M349.5 78.4h24v2.2h-24z"/>
<path d="M349.5 58.8h9.9v2.2h-9.9z"/>
<path d="M349.5 39.2h7.2v2.2h-7.2z"/>
<path d="M349.5 17h15.2v2.1h-15.2z"/>
<path d="M349.5 266h6.7v2.1h-6.7z"/>
<path d="M371.8 266h5.5v2.1h-5.5z"/>
<path d="M349.5 258.3h12.8v2.1h-12.8z"/>
<path d="M364.4 258.3h10.8v2.1h-10.8z"/>
<path d="M379.3 258.3h10v2.1h-10z"/>
<path d="M349.5 250.4h15.3v2.1h-15.3z"/>
<path d="M350.1 268.8h4.8v2.1h-4.8z"/>
<path d="M371.8 268.8h7.4v2.1h-7.4z"/>
<path d="M382.9 276.8h1.4v2.1h-1.4z"/>
<path d="M362 226.5h18.4v2.1h-18.4z"/>
<path d="M349.5 244.9h13v2.2h-13z"/>
<path d="M349.5 236.7h5.3v2.1h-5.3z"/>
<path d="M349.5 276.8h4.6v2.1h-4.6z"/>
<path d="M349.5 261.2h3.4v2.2h-3.4z"/>
<path d="M364.4 261.2h3.7v2.2h-3.7z"/>
<path d="M379.3 261.2h3.4v2.2h-3.4z"/>
<path d="M349.6 42.2h13.8v2.2h-13.8z"/>
<path d="M349.6 20h30.5v3.7h-30.5z"/>
<path d="M349.6 23.7h15.3v3.6h-15.3z"/>
<path d="M349.5 253.5h12v2.2h-12z"/>
</g>
<g fill="none" stroke="#000" stroke-width=".19">
<path d="M348.6 169.4h44.5v24.1h-44.5zM348.6 179.8h44.5M348.6 176.4h44.5M348.6 173.9h44.5M352.3 173.9v19.6M377.1 173.9v19.6M388.4 173.9v19.6M348.6 191.8h44.5M348.6 190.1h44.5M348.6 188.3h44.5M348.6 186.6h44.5M348.6 185h44.5"/>
<path d="M348.6 183.2h44.5M348.6 181.5h44.5M24.4 245.1h55.4v30h-55.4zM24.4 258h55.4M24.4 254.5h55.4M49.2 254.5v20.6M63.6 254.5v20.6M24.4 271.7h55.4M24.4 268.3h55.4M24.4 264.8h55.4M24.4 261.5h55.4"/>
</g>
<text font-size="7.5" x="54.4" y="231.2">Floor Plan</text>
<g font-size="3.8">
<text x="154.1" y="80.1">Kitchen / Dining</text>
<text x="224.1" y="86.7">Ensuite</text>
<text x="90.2" y="94.6">Living</text>
<text x="282.7" y="98.5">Master Bed</text>
<text x="220" y="118.5">Utility</text>
<text x="91.7" y="167.6">Carport (Optional)</text>
<text x="226.4" y="167.6">Verandah (Optional)</text>
</g>
<g font-size="3.1">
<text x="349.6" y="22.9">ADU FACTORY2KEY</text>
<text x="349.6" y="26.6">(PHASE 1)</text>
</g>
<g font-size="2.6">
<text x="42.7" y="250.6">Room Schedule</text>
<text x="33.4" y="257">Name</text>
<text x="53.6" y="257">Area</text>
<text x="64.6" y="257">Floor Finish</text>
</g>
<g font-size="2.5" fill="#979797">
<text x="132.4" y="29.9">8560</text>
<text x="182.8" y="24">14300</text>
<text x="210.6" y="29.9">70</text>
<text x="226.9" y="29.9">1920</text>
<text x="246" y="29.9">70</text>
<text x="278.1" y="29.9">3679</text>
<text x="31.3" y="59.4" transform="rotate(-90 31.3 59.4)">100</text>
<text x="336.2" y="59.4" transform="rotate(-90 336.2 59.4)">100</text>
<text x="336.2" y="84.3" transform="rotate(-90 336.2 84.3)">2618</text>
<text x="25.7" y="98.4" transform="rotate(-90 25.7 98.4)">4400</text>
<text x="31.3" y="98.4" transform="rotate(-90 31.3 98.4)">4200</text>
<text x="336.2" y="106.9" transform="rotate(-90 336.2 106.9)">70</text>
<text x="336.2" y="122.3" transform="rotate(-90 336.2 122.3)">1513</text>
<text x="31.3" y="136" transform="rotate(-90 31.3 136)">100</text>
<text x="336.2" y="136" transform="rotate(-90 336.2 136)">100</text>
<text x="130.1" y="150.2" transform="rotate(-90 130.1 150.2)">1379</text>
<text x="25.7" y="167" transform="rotate(-90 25.7 167)">3300</text>
<text x="336.2" y="167" transform="rotate(-90 336.2 167)">3300</text>
<text x="130.1" y="179.4" transform="rotate(-90 130.1 179.4)">1900</text>
<text x="105.3" y="217.5">5521</text>
<text x="165.2" y="217.5">1200</text>
<text x="243.3" y="217.5">7579</text>
</g>
<g font-size="2.5">
<text x="68.9" y="53.7">W1</text>
<text x="116" y="53.7">W1</text>
<text x="177.3" y="53.7">W2</text>
<text x="218.6" y="53.7">W3</text>
<text x="258.2" y="53.7">W1</text>
<text x="53.3" y="85.7">W1</text>
<text x="52.6" y="104">D1</text>
<text x="236.1" y="108.4">D2</text>
<text x="245.8" y="116">D2</text>
<text x="315.2" y="120.1">W1</text>
<text x="172.9" y="138.5">SD1</text>
<text x="273.2" y="138.5">SD1</text>
<text x="30.4" y="263.9">Master Bed</text>
<text x="32.6" y="260.5">Ensuite</text>
<text x="51.5" y="263.9">15.67 m²</text>
<text x="52.2" y="260.5">5.36 m²</text>
<text x="28.1" y="267.4">Kitchen / Dining</text>
<text x="51.5" y="267.4">19.04 m²</text>
<text x="33.5" y="274.2">Living</text>
<text x="33.8" y="270.8">Utility</text>
<text x="51.5" y="274.2">16.72 m²</text>
<text x="52.2" y="270.8">3.98 m²</text>
<text x="51.5" y="277.6">60.77 m²</text>
</g>
<g font-size="1.9">
<text x="349.5" y="18.6">PROJECT NAME:</text>
<text x="349.5" y="40.9">CLIENT:</text>
<text x="349.6" y="43.9">FACTORY2KEY</text>
<text x="349.5" y="60.5">SPONSOR:</text>
<text x="349.5" y="80.1">INSTALLATION LOCATION:</text>
<text x="349.5" y="90.8">BUILDING AUTHORITY AND COMPLIANCE:</text>
<text x="349.5" y="110.4">MANUFACTURER:</text>
<text x="349.5" y="121.1">MANUFACTURER LOCATION:</text>
<text x="349.5" y="140.7">PREPARED AND ISSUED BY:</text>
<text x="352.6" y="158.6">Division of Unison Project Malaysia Sdn Bhd</text>
<text x="359" y="160.7">201801042793 (1304825-A)</text>
<text x="354.7" y="162.8">33, Jalan SS18/6, 47500 Subang Jaya,</text>
<text x="357.7" y="165">Selangor Darul Ehsan, Malaysia</text>
<text x="360.5" y="167.1">www.unisonmodular.com</text>
<text x="366.4" y="172.2">REVISION</text>
<text x="349" y="175.7">No.</text>
<text x="360" y="175.7">Description</text>
<text x="380.8" y="175.7">Date</text>
<text x="389.7" y="175.7">By</text>
<text x="349.5" y="196">SIGNED BY CLIENT/SPONSOR:</text>
<text x="349.5" y="209.3">SIGNED FOR ISSUE BY UNISON MODULAR:</text>
<text x="349.5" y="222.7">RELEASE STATUS:</text>
<text x="362" y="228.2">Preliminary Drawing</text>
<text x="349.5" y="235.2">PROJECT NO:</text>
<text x="349.5" y="238.4">25595</text>
<text x="371.8" y="235.2">RELEASE DATE:</text>
<text x="349.5" y="243.4">BUILDING NAME:</text>
<text x="349.5" y="246.6">SK (OPTION 2)</text>
<text x="349.5" y="252">DRAWING TITLE:</text>
<text x="349.5" y="255.2">FLOOR PLAN</text>
<text x="349.5" y="260">APPR'VED BY:</text>
<text x="349.5" y="262.9">MW</text>
<text x="364.4" y="262.9">RZL</text>
<text x="364.4" y="260">DRAWN BY:</text>
<text x="379.2" y="260">CHECK BY:</text>
<text x="379.3" y="262.9">MW</text>
<text x="349.5" y="267.7">SCALE:</text>
<text x="371.8" y="267.7">DATE:</text>
<text x="349.5" y="275.4">DRAWING NO:</text>
<text x="350.1" y="270.5">1 : 50</text>
<text x="371.7" y="270.5">28Jan26</text>
<text x="382.9" y="275.4">REV:</text>
<text x="349.5" y="278.5">A100</text>
<text x="382.9" y="278.5">A</text>
</g>
<g font-size="1.3">
<text x="350" y="177.8">A</text>
<text x="359.2" y="177.8">Preliminary Drawing</text>
<text x="380.4" y="177.8">28Jan26</text>
<text x="389.9" y="177.8">Rzl</text>
</g>
<g font-size="1.2">
<text x="151.7" y="63.9">P</text>
<text x="161.6" y="64">OV</text>
<text x="292.1" y="64.4">WARDROBE</text>
<text x="207" y="67">OH</text>
<text x="209.1" y="129.9">SHELF</text>
<text x="225.1" y="129.9">SHELF</text>
<text x="239.6" y="129.9">BROOM</text>
</g>
</svg>
